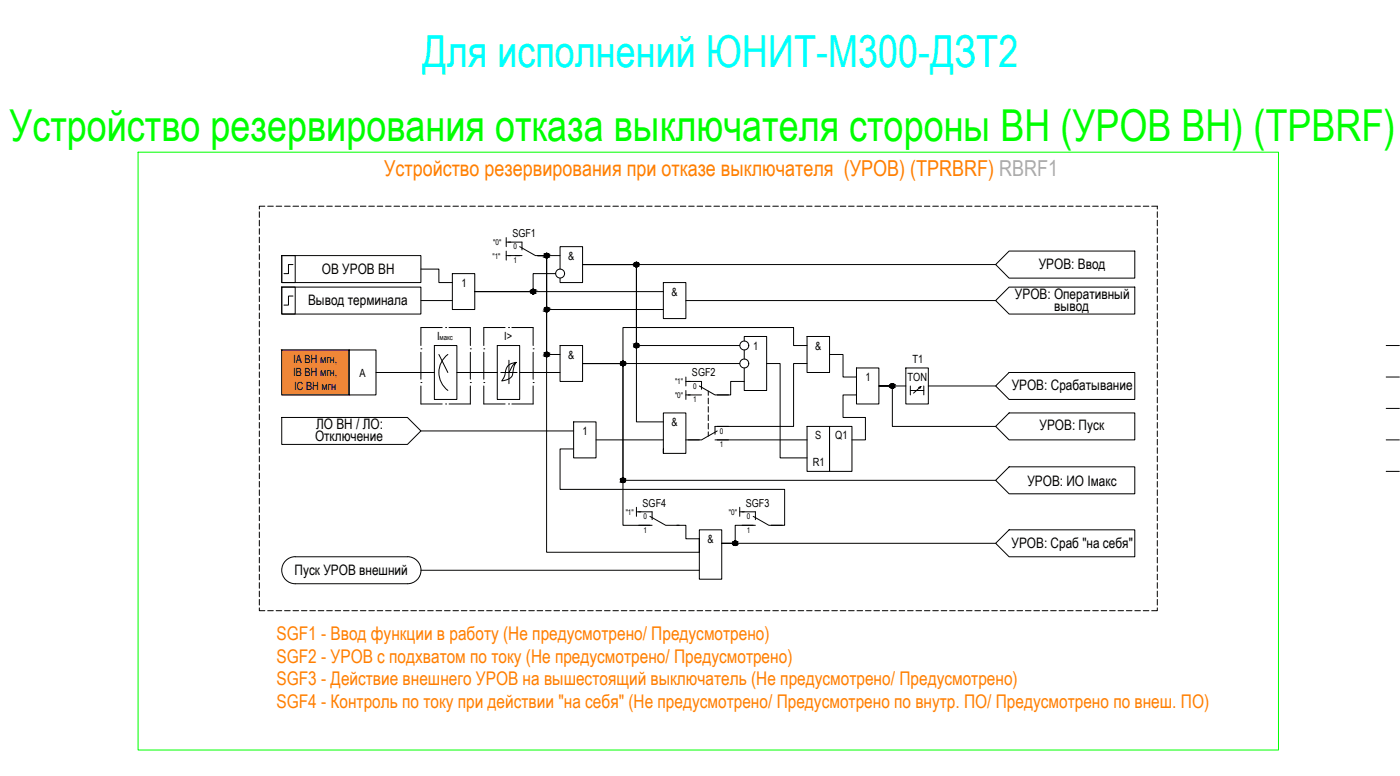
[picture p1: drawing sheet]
<svg xmlns="http://www.w3.org/2000/svg" width="590mm" height="327mm" viewBox="0 0 590 327" stroke-linecap="round" stroke-linejoin="round" font-family="sans-serif">
<!-- layer: 0 -->
<g fill="none" stroke="#000" stroke-width=".42">
<path d="M109.3 89.1v2.4M109.3 92.7v2.3M109.3 96.2v2.4M109.3 99.8v2.3M111.6 86.8h-2.3v1.2M112.8 86.8h2.3M116.3 86.8h2.4M119.9 86.8h2.4M123.4 86.8h2.4M127 86.8h2.3M130.5 86.8h2.4M134.1 86.8h2.3"/>
<path d="M137.6 86.8h2.4M141.2 86.8h2.3M144.7 86.8h2.4M148.3 86.8h2.3M151.8 86.8h2.4M155.4 86.8h2.3M158.9 86.8h2.3M162.4 86.8h2.4M166 86.8h2.4M169.5 86.8h2.4M173.1 86.8h2.4M176.6 86.8h2.4"/>
<path d="M180.2 86.8h2.3M183.7 86.8h2.4M187.3 86.8h2.4M190.8 86.8h2.4M194.4 86.8h2.3M197.9 86.8h2.4M201.5 86.8h2.3M205 86.8h2.4M208.6 86.8h2.3M212.1 86.8h2.4M213.3 100v3.8M215.6 86.8h2.4"/>
<path d="M219.2 86.8h2.4M222.8 86.8h2.3M226.3 86.8h2.3M229.8 86.8h2.4M233.4 86.8h2.4M236.9 86.8h2.4M240.5 86.8h2.3M244 86.8h2.4M247.6 86.8h2.3M251.1 86.8h2.4M254.7 86.8h2.3M258.2 86.8h2.4"/>
<path d="M261.7 86.8h2.4M265.3 86.8h2.4M268.9 86.8h2.3M272.4 86.8h2.3M275.9 86.8h2.4M279.5 86.8h2.4M283 86.8h2.4M286.6 86.8h2.4M290.2 86.8h2.3M293.7 86.8h2.3M297.2 86.8h2.4M300.8 86.8h2.4"/>
<path d="M304.3 86.8h2.4M307.8 86.8h2.4M311.4 86.8h2.4M315 86.8h2.3M318.5 86.8h2.4M322.1 86.8h2.3M325.6 86.8h2.4M329.1 86.8h2.4M332.7 86.8h2.4M336.3 86.8h2.3M339.8 86.8h2.3M343.3 86.8h2.4"/>
<path d="M346.9 86.8h2.4M350.4 86.8h2.4M354 86.8h2.4M357.5 86.8h2.4M361.1 86.8h2.3M364.6 86.8h2.4M368.2 86.8h2.3M371.7 86.8h2.4M375.2 86.8h2.4M378.8 86.8h2.4M382.4 86.8h2.3M385.9 86.8h2.4"/>
<path d="M389.5 86.8h2.3M393 86.8h2.4M396.5 86.8h2.4M400.1 86.8h2.4M403.6 86.8h2.4M407.2 86.8h2.3M410.7 86.8h2.4M414.3 86.8h2.3M417.8 86.8h2.4M421.4 86.8h2.3M424.9 86.8h2.4M428.5 86.8h2.3"/>
<path d="M432 86.8h2.4M435.6 86.8h2.3M439.1 86.8h2.4M442.6 86.8h2.4M446.2 86.8h2.4M449.8 86.8h2.3M453.3 86.8h2.3M456.8 86.8h2.4M460.4 86.8h2.3M463.9 86.8h2.4M467.5 86.8h2.4M471 86.8h2.4"/>
<path d="M474.6 86.8h2.3M478.1 86.8h2.4M481.7 86.8h2.3M485.2 86.8h2.4v1.2M487.6 89.1v2.4M487.6 92.7v2.3M487.6 96.2v2.4M487.6 99.8v2.3M109.3 103.3v2.4M109.3 106.8v2.4M109.3 110.4v2.4M109.3 114v2.3"/>
<path d="M109.3 117.5v2.4M118.7 107.6h5.7v11.3h-5.7zM118.7 107.6h58.6v11.3h-58.6zM123.4 111.3h-1.9v3.8h-1.9M177.3 113.2h7.6v5.7h5.7M190.6 115.1h9.4v15.2h-9.4zM213.3 105.7v3.8M213.3 101.9h1.9M213.3 107.6h1.9M217.1 107.6h1.8M226.5 107.6h3.8v124.8h64.3v-9.4h9.5v20.8h-9.5v-17.1h-5.6v-5.6h-3.8M226.5 107.6h3.8v41.6h5.7"/>
<path d="M226.5 107.6h3.8v22.7h49.2M226.5 107.6h9.5M234.1 115.1h-9.5v7.6h-24.6h79.5M236 113.2v-9.4h9.4v15.1h-9.4v-1.9M245.4 111.3h174.1M279.5 118.9h9.5v15.2h-9.5zM419.5 111.3l5.7-5.6h52.9v11.3h-52.9zM487.6 103.3v2.4M487.6 106.8v2.4M487.6 110.4v2.4M487.6 114v2.3M487.6 117.5v2.4"/>
<path d="M109.3 121v2.4M109.3 124.6v2.4M109.3 128.1v2.4M109.3 131.7v2.4M109.3 135.3v2.3M109.3 138.8v2.3M118.7 120.8h58.6v11.4h-58.6zM118.7 120.8h5.7v11.4h-5.7zM123.4 124.6h-1.9v3.8h-1.9M177.3 126.5h13.3M289 126.5h130.5M425.2 120.8h52.9v11.4h-52.9l-5.7-5.7z"/>
<path d="M487.6 121v2.4M487.6 124.6v2.4M487.6 128.1v2.4M487.6 131.7v2.4M487.6 135.3v2.3M487.6 138.8v2.3M109.3 142.3v2.4M109.3 145.9v2.3M109.3 149.4v2.4M109.3 153v2.3M109.3 156.5v2.4M118.7 147.3h28.4v18.9h-28.4z"/>
<path d="M147.1 147.3h11.3v18.9h-11.3zM158.4 156.8h24.6M183 145.4h9.5v22.7h-9.5zM184.9 149.2l3.8 7.6M188.7 149.2a9.5 9.5 0 0 0 0 15.1M192.5 156.8h17M209.5 145.4h9.4v22.7h-9.4zM214.4 151.6v9.9M214.4 156.8h3.4M217.5 152.5a12.3 12.3 0 0 0-1.7 5.6 5.3 5.3 0 0 1-4.4 2.2 9.7 9.7 0 0 0 1.9-5.1 4.5 4.5 0 0 1 4.2-2.7l-1.5 1.3-1.6 3h-3.4M218.9 156.8h17.1M236 145.4h9.4v15.1h-9.4z"/>
<path d="M245.4 153h17.1v49.1h157M245.4 153h17.1v68.1h11.3M245.4 153h66.3M289 158.7v3.7M311.7 145.4h-43.6v-34.1h-22.7h22.7v66.2h11.4M313.6 143.5v-1.9h9.4v22.7h-9.4v-9.4M313.6 147.3v3.8M323 153h5.7v39.7h11.3M340 141.6h9.5v15.2h-9.5zM340 145.4h-5.7v-7.6h-71.8v15.2h-17.1M340 153h-5.7v26.4h-32.1M349.5 149.2h5.7v9.5h5.7"/>
<path d="M360.9 154.9h9.4v15.1h-9.4zM381.6 154.9h9.5v15.1h-9.5zM425.2 156.8h52.9v11.3h-52.9l-5.7-5.7zM487.6 142.3v2.4M487.6 145.9v2.3M487.6 149.4v2.4M487.6 153v2.3M487.6 156.5v2.4M584 158.7h5.7M584 145.4h5.7M109.3 160.1v2.3M109.3 163.6v2.4"/>
<path d="M109.3 167.2v2.3M109.3 170.7v2.4M109.3 174.2v2.4M109.3 177.8v2.4M118.7 175.7h53l5.6 5.7-5.6 5.6h-53zM241.7 177.5h9.4v15.2h-9.4zM289 164.3v3.8M289 160.5h1.8M289 166.2h1.8M298.4 164.6v1.8M298.4 167.6v2.3M298.4 171.1v2.3"/>
<path d="M298.4 174.6v2.4M298.4 178.2v2.3M313.6 160.5h-5.8v5.7h-5.6M340 179.4h9.5v19h-9.5zM349.5 179.4h9.4v19h-9.4zM360.9 166.2h-5.7v9.5h9.4v9.4h-5.7M381.6 162.4h-11.3h5.7v17h43.5M383.5 162.4v3.8M383.5 164.3h5.7M387.1 163.1l.9-.5-3.1 2.8M388 162.6l-.5 .9M389.2 162.4v3.8"/>
<path d="M391.1 162.4h28.4M425.2 173.8h52.9v11.3h-52.9l-5.7-5.7zM487.6 160.1v2.3M487.6 163.6v2.4M487.6 167.2v2.3M487.6 170.7v2.4M487.6 174.2v2.4M487.6 177.8v2.4M584 171.9h5.7M109.3 181.4v2.3M109.3 184.9v2.3M109.3 188.4v2.4"/>
<path d="M109.3 192v2.3M109.3 195.5v2.4M109.3 199.1v2.4M177.3 181.4h64.4M241.7 188.9h-5.7v17h94.6v15.2h-5.7M251.1 185.1h28.4M279.5 188.9v1.9h9.5v-17h-9.5v17M289 185.1h5.6M298.4 181.7v1.8M302.2 185.1h37.8M425.2 196.5h52.9v11.3h-52.9l-5.7-5.7zM487.6 181.4v2.3"/>
<path d="M487.6 184.9v2.3M487.6 188.4v2.4M487.6 192v2.3M487.6 195.5v2.4M487.6 199.1v2.4M584 185.1h5.7M584 198.4h5.7M109.3 202.6v2.4M109.3 206.2v2.3M109.3 209.7v2.4M109.3 213.3v2.3M109.3 216.8v2.4"/>
<path d="M268.1 215.4h1.9M268.1 213.5v3.8M311.7 215.4h1.9M311.7 213.5v3.8M487.6 202.6v2.4M487.6 206.2v2.3M487.6 209.7v2.4M487.6 213.3v2.3M487.6 216.8v2.4M109.3 220.3v2.4M109.3 223.9v2.4M109.3 227.5v2.3"/>
<path d="M109.3 231v2.4M109.3 234.6v2.3M109.3 238.1v2.3M124.4 234.3h47.3M124.4 234.3a5.7 5.7 0 0 0-5.7 5.7 5.7 5.7 0 0 0 5.7 5.7h47.3a5.7 5.7 0 0 0 5.7-5.7 5.7 5.7 0 0 0-5.7-5.7M177.3 240h117.3M317.3 221.1h-7.5v7.5h-5.7h115.4M425.2 223h52.9v11.3h-52.9l-5.7-5.7zM487.6 220.3v2.4M487.6 223.9v2.4M487.6 227.5v2.3M487.6 231v2.4"/>
<path d="M487.6 234.6v2.3M487.6 238.1v2.3M109.3 255.8v1.2h2.3M109.3 241.6v2.4M109.3 245.2v2.4M109.3 248.7v2.4M109.3 252.3v2.3M112.8 257h2.3M116.3 257h2.4M119.9 257h2.4M123.4 257h2.4M127 257h2.3"/>
<path d="M130.5 257h2.4M134.1 257h2.3M137.6 257h2.4M141.2 257h2.3M144.7 257h2.4M148.3 257h2.3M151.8 257h2.4M155.4 257h2.3M158.9 257h2.3M162.4 257h2.4M166 257h2.4M169.5 257h2.4"/>
<path d="M173.1 257h2.4M176.6 257h2.4M180.2 257h2.3M183.7 257h2.4M187.3 257h2.4M190.8 257h2.4M194.4 257h2.3M197.9 257h2.4M201.5 257h2.3M205 257h2.4M208.6 257h2.3M212.1 257h2.4"/>
<path d="M215.6 257h2.4M219.2 257h2.4M222.8 257h2.3M226.3 257h2.3M229.8 257h2.4M233.4 257h2.4M236.9 257h2.4M240.5 257h2.3M244 257h2.4M247.6 257h2.3M251.1 257h2.4M254.7 257h2.3"/>
<path d="M258.2 257h2.4M261.7 257h2.4M265.3 257h2.4M268.9 257h2.3M272.4 257h2.3M275.9 257h2.4M279.5 257h2.4M283 257h2.4M286.6 257h2.4M290.2 257h2.3M293.7 257h2.3M297.2 257h2.4"/>
<path d="M300.8 257h2.4M304.3 257h2.4M307.8 257h2.4M311.4 257h2.4M315 257h2.3M318.5 257h2.4M322.1 257h2.3M325.6 257h2.4M329.1 257h2.4M332.7 257h2.4M336.3 257h2.3M339.8 257h2.3"/>
<path d="M343.3 257h2.4M346.9 257h2.4M350.4 257h2.4M354 257h2.4M357.5 257h2.4M361.1 257h2.3M364.6 257h2.4M368.2 257h2.3M371.7 257h2.4M375.2 257h2.4M378.8 257h2.4M382.4 257h2.3"/>
<path d="M385.9 257h2.4M389.5 257h2.3M393 257h2.4M396.5 257h2.4M400.1 257h2.4M403.6 257h2.4M407.2 257h2.3M410.7 257h2.4M414.3 257h2.3M417.8 257h2.4M421.4 257h2.3M424.9 257h2.4"/>
<path d="M428.5 257h2.3M432 257h2.4M435.6 257h2.3M439.1 257h2.4M442.6 257h2.4M446.2 257h2.4M449.8 257h2.3M453.3 257h2.3M456.8 257h2.4M460.4 257h2.3M463.9 257h2.4M467.5 257h2.4"/>
<path d="M471 257h2.4M474.6 257h2.3M478.1 257h2.4M481.7 257h2.3M487.6 255.8v1.2h-2.4M487.6 241.6v2.4M487.6 245.2v2.4M487.6 248.7v2.4M487.6 252.3v2.3"/>
<circle cx="230.3" cy="107.5" r=".95"/>
<circle cx="236" cy="115.1" r="1.88"/>
<circle cx="268.2" cy="111.3" r=".95"/>
<circle cx="224.6" cy="122.7" r=".95"/>
<circle cx="230.3" cy="130.2" r=".95"/>
<circle cx="230.3" cy="149.2" r=".95"/>
<circle cx="262.5" cy="153" r=".95"/>
<circle cx="268.2" cy="145.4" r=".95"/>
<circle cx="313.6" cy="145.4" r="1.88"/>
<circle cx="313.6" cy="153" r="1.88"/>
<circle cx="376" cy="162.4" r=".95"/>
<circle cx="262.5" cy="202.1" r=".95"/>
<circle cx="309.8" cy="228.6" r=".95"/>
</g>
<g fill="#000" stroke="#000" stroke-width=".42">
<path d="M230.1 108.5h.4zM230.2 106.6h.2zM267.9 112.3h.5zM268 110.4h.3zM224.5 123.6h.4zM224.5 121.7h.2zM230.1 131.2h.4zM230.2 129.3h.2zM230.1 150.1h.4zM230.2 148.2h.2zM262.3 153.9h.4zM262.3 152h.3z"/>
<path d="M267.9 146.3h.5zM268 144.5h.3zM375.8 163.4h.4zM375.8 161.5h.3zM262.3 203.1h.4zM262.3 201.2h.3zM309.5 229.6h.5zM309.6 227.7h.3z"/>
<path d="M230.1 108.5h.3zM230.2 108.5h.2z"/>
<path d="M230.2 106.6h.3zM230.1 106.6h.4z"/>
<path d="M230.1 106.6l.5 .1zM230 106.7h.6z"/>
<path d="M230 106.7h.7zM229.9 106.7h.8z"/>
<path d="M230 108.5h.6zM230 108.5h.5z"/>
<path d="M229.9 106.7l.9 .1zM229.8 106.8h1z"/>
<path d="M229.9 108.4h.8zM229.9 108.4l.7 .1z"/>
<path d="M229.8 106.8h1zM229.8 106.8h1z"/>
<path d="M229.8 108.4h1zM229.8 108.4h.9z"/>
<path d="M229.8 106.8h1.1zM229.7 106.8h1.2z"/>
<path d="M229.8 108.3h1zM229.8 108.3l1 .1z"/>
<path d="M229.7 106.8l1.3 .1zM229.7 106.8l1.3 .1z"/>
<path d="M229.7 108.3h1.2zM229.7 108.3h1.1z"/>
<path d="M229.6 106.9l1.5 .1zM229.6 107h1.5z"/>
<path d="M229.6 108.2h1.4zM229.6 108.2l1.3 .1z"/>
<path d="M229.6 107l1.5 .1zM229.6 107l1.5 .1z"/>
<path d="M229.6 108.2h1.5zM229.6 108.2h1.4z"/>
<path d="M229.5 107.1h1.6zM229.5 107.1h1.6z"/>
<path d="M229.5 108.1h1.6zM229.5 108.1l1.6 .1z"/>
<path d="M229.5 107.1l1.7 .1zM229.5 107.1l1.7 .1z"/>
<path d="M229.5 108h1.6zM229.5 108l1.6 .1z"/>
<path d="M229.4 107.2l1.8 .1zM229.4 107.2l1.8 .1z"/>
<path d="M229.4 107.9h1.8zM229.4 107.9l1.7 .1z"/>
<path d="M229.4 107.3l1.8 .1zM229.4 107.3l1.8 .1z"/>
<path d="M229.4 107.4l1.9 .1zM229.4 107.4l1.9 .1z"/>
<path d="M229.4 107.7l1.8 .1zM229.4 107.7l1.8 .1z"/>
<path d="M229.4 107.8h1.8zM229.4 107.8l1.8 .1z"/>
<path d="M229.4 107.5l1.9 .1zM229.4 107.5l1.9 .1z"/>
<path d="M229.4 107.6l1.9 .1zM229.4 107.6l1.9 .1z"/>
<path d="M229.4 107.7h1.9zM229.4 107.7h1.8z"/>
<path d="M267.9 112.3h.4zM268 112.3h.3z"/>
<path d="M268 110.4h.4zM267.9 110.4h.5z"/>
<path d="M267.9 110.4h.5zM267.8 110.4h.6z"/>
<path d="M267.8 110.4l.7 .1zM267.8 110.5h.7z"/>
<path d="M267.8 112.3h.6zM267.8 112.3h.6z"/>
<path d="M267.8 110.5h.8zM267.7 110.5h.9z"/>
<path d="M267.8 112.2h.7zM267.8 112.2l.6 .1z"/>
<path d="M267.7 110.5l1 .1zM267.6 110.6h1.1z"/>
<path d="M267.7 112.2h.9zM267.7 112.2h.8z"/>
<path d="M267.6 110.6l1.2 .1zM267.6 110.6l1.2 .1z"/>
<path d="M267.6 112.1h1.1zM267.6 112.1l1 .1z"/>
<path d="M267.5 110.7h1.3zM267.5 110.7h1.3z"/>
<path d="M267.5 112.1h1.3zM267.5 112.1h1.2z"/>
<path d="M267.5 110.7l1.4 .1zM267.5 110.7l1.4 .1z"/>
<path d="M267.5 112h1.3zM267.5 112l1.3 .1z"/>
<path d="M267.4 110.8h1.5zM267.3 110.8h1.6z"/>
<path d="M267.4 111.9h1.5zM267.4 111.9l1.4 .1z"/>
<path d="M267.3 110.8l1.7 .1zM267.3 110.8l1.7 .1z"/>
<path d="M267.3 111.9h1.6zM267.3 111.9h1.6z"/>
<path d="M267.3 110.9l1.7 .1zM267.3 110.9l1.7 .1z"/>
<path d="M267.3 111.8h1.7zM267.3 111.8l1.6 .1z"/>
<path d="M267.3 111l1.7 .1zM267.3 111l1.7 .1z"/>
<path d="M267.3 111.1l1.8 .1zM267.3 111.1l1.8 .1z"/>
<path d="M267.3 111.6l1.7 .1zM267.3 111.6l1.7 .1z"/>
<path d="M267.3 111.7h1.7zM267.3 111.7l1.7 .1z"/>
<path d="M267.2 111.2h1.9zM267.2 111.2h1.9z"/>
<path d="M267.2 111.2l1.9 .1zM267.2 111.2l1.9 .1z"/>
<path d="M267.2 111.3l1.9 .2zM267.2 111.3l1.9 .2z"/>
<path d="M267.2 111.5h1.9zM267.2 111.5h1.9z"/>
<path d="M267.2 111.5h1.9zM267.2 111.5l1.8 .1z"/>
<path d="M224.5 123.6l.2 .1zM224.5 123.7h.2z"/>
<path d="M224.5 121.7l.4 .1zM224.5 121.7l.4 .1z"/>
<path d="M224.5 121.8h.4zM224.3 121.8h.6z"/>
<path d="M224.3 121.8h.7zM224.2 121.8h.8z"/>
<path d="M224.3 123.6h.6zM224.3 123.6h.6z"/>
<path d="M224.2 121.8l.9 .1zM224.2 121.9h.9z"/>
<path d="M224.2 123.6h.8zM224.2 123.6h.7z"/>
<path d="M224.2 121.9h1zM224.2 121.9h1z"/>
<path d="M224.2 123.5h.9zM224.2 123.5l.8 .1z"/>
<path d="M224.1 121.9l1.2 .1zM224.1 121.9l1.2 .1z"/>
<path d="M224.1 123.5h1.1zM224.1 123.5h1z"/>
<path d="M224 122h1.3zM223.9 122h1.4z"/>
<path d="M224 123.4h1.3zM224 123.4l1.2 .1z"/>
<path d="M223.9 122l1.5 .1zM223.9 122l1.5 .1z"/>
<path d="M223.9 123.4h1.4zM223.9 123.4h1.4z"/>
<path d="M223.9 122.1l1.5 .1zM223.9 122.1l1.5 .1z"/>
<path d="M223.9 123.3h1.5zM223.9 123.3l1.4 .1z"/>
<path d="M223.9 122.2l1.6 .1zM223.8 122.3h1.7z"/>
<path d="M223.9 123.2h1.5zM223.9 123.2l1.5 .1z"/>
<path d="M223.8 122.3h1.7zM223.8 122.3h1.7z"/>
<path d="M223.8 123.1h1.7zM223.8 123.1l1.6 .1z"/>
<path d="M223.8 122.3l1.8 .1zM223.8 122.3l1.8 .1z"/>
<path d="M223.8 123.1h1.7zM223.8 123.1h1.7z"/>
<path d="M223.7 122.4l1.9 .1zM223.7 122.4l1.9 .1z"/>
<path d="M223.7 122.5l1.9 .1zM223.7 122.5l1.9 .1z"/>
<path d="M223.7 122.6l1.9 .1zM223.7 122.6l1.9 .1z"/>
<path d="M223.7 122.8l1.9 .1zM223.7 122.8l1.9 .1z"/>
<path d="M223.7 122.9l1.9 .1zM223.7 122.9l1.9 .1z"/>
<path d="M223.7 123h1.9zM223.7 123l1.8 .1z"/>
<path d="M223.7 122.7h1.9zM223.7 122.7l1.9 .1z"/>
<path d="M230.1 131.2h.3zM230.2 131.2h.2z"/>
<path d="M230.2 129.3l.3 .1zM230.2 129.3l.3 .1z"/>
<path d="M230.1 129.4h.5zM230 129.4h.6z"/>
<path d="M230 129.4h.7zM229.9 129.4h.8z"/>
<path d="M230 131.1h.6zM230 131.1l.5 .1z"/>
<path d="M229.9 129.4l.9 .1zM229.8 129.5h1z"/>
<path d="M229.9 131.1h.8zM229.9 131.1h.7z"/>
<path d="M229.8 129.5h1zM229.8 129.5h1z"/>
<path d="M229.8 131.1h1zM229.8 131.1h.9z"/>
<path d="M229.8 129.5h1.1zM229.7 129.5h1.2z"/>
<path d="M229.8 131.1h1zM229.8 131.1h1z"/>
<path d="M229.7 129.5l1.3 .1zM229.7 129.5l1.3 .1z"/>
<path d="M229.7 131h1.2zM229.7 131l1.1 .1z"/>
<path d="M229.6 129.6l1.5 .1zM229.6 129.6l1.5 .1z"/>
<path d="M229.6 130.9h1.4zM229.6 130.9l1.3 .1z"/>
<path d="M229.6 129.7h1.5zM229.6 129.7h1.5z"/>
<path d="M229.6 130.8h1.5zM229.6 130.8l1.4 .1z"/>
<path d="M229.5 129.7l1.6 .1zM229.5 129.7l1.6 .1z"/>
<path d="M229.5 130.8h1.6zM229.5 130.8h1.6z"/>
<path d="M229.5 129.8l1.7 .1zM229.5 129.8l1.7 .1z"/>
<path d="M229.5 130.7h1.6zM229.5 130.7l1.6 .1z"/>
<path d="M229.4 129.9l1.8 .1zM229.4 129.9l1.8 .1z"/>
<path d="M229.4 130.6h1.8zM229.4 130.6l1.7 .1z"/>
<path d="M229.4 130l1.8 .1zM229.4 130l1.8 .1z"/>
<path d="M229.4 130.1l1.9 .1zM229.4 130.1l1.9 .1z"/>
<path d="M229.4 130.5l1.8 .1zM229.4 130.5l1.8 .1z"/>
<path d="M229.4 130.6h1.8zM229.4 130.6h1.8z"/>
<path d="M229.4 130.2l1.9 .1zM229.4 130.2l1.9 .1z"/>
<path d="M229.4 130.3h1.9zM229.4 130.3h1.9z"/>
<path d="M229.4 130.3h1.9zM229.4 130.3l1.8 .2z"/>
<path d="M230.1 150.1h.3zM230.2 150.1h.2z"/>
<path d="M230.2 148.2h.3zM230.1 148.2h.4z"/>
<path d="M230.1 148.2l.5 .1zM230 148.3h.6z"/>
<path d="M230 148.3h.7zM229.9 148.3h.8z"/>
<path d="M230 150.1h.6zM230 150.1h.5z"/>
<path d="M229.9 148.3l.9 .1zM229.8 148.4h1z"/>
<path d="M229.9 150h.8zM229.9 150l.7 .1z"/>
<path d="M229.8 148.4h1zM229.8 148.4h1z"/>
<path d="M229.8 150h1zM229.8 150h.9z"/>
<path d="M229.8 148.4l1.1 .1zM229.7 148.5h1.2z"/>
<path d="M229.8 149.9h1zM229.8 149.9l1 .1z"/>
<path d="M229.7 148.5h1.3zM229.7 148.5h1.3z"/>
<path d="M229.7 149.9h1.2zM229.7 149.9h1.1z"/>
<path d="M229.6 148.5l1.5 .1zM229.6 148.6h1.5z"/>
<path d="M229.6 149.9h1.4zM229.6 149.9h1.3z"/>
<path d="M229.6 148.6l1.5 .1zM229.6 148.6l1.5 .1z"/>
<path d="M229.6 149.8h1.5zM229.6 149.8l1.4 .1z"/>
<path d="M229.5 148.7l1.6 .1zM229.5 148.7l1.6 .1z"/>
<path d="M229.5 149.7h1.6zM229.5 149.7l1.6 .1z"/>
<path d="M229.5 148.8h1.7zM229.5 148.8h1.7z"/>
<path d="M229.5 149.6h1.6zM229.5 149.6l1.6 .1z"/>
<path d="M229.4 148.8l1.8 .1zM229.4 148.8l1.8 .1z"/>
<path d="M229.4 149.5h1.8zM229.4 149.5l1.7 .1z"/>
<path d="M229.4 148.9l1.8 .1zM229.4 148.9l1.8 .1z"/>
<path d="M229.4 149l1.9 .1zM229.4 149l1.9 .1z"/>
<path d="M229.4 149.3l1.8 .1zM229.4 149.3l1.8 .1z"/>
<path d="M229.4 149.4h1.8zM229.4 149.4l1.8 .1z"/>
<path d="M229.4 149.1l1.9 .1zM229.4 149.1l1.9 .1z"/>
<path d="M229.4 149.2l1.9 .1zM229.4 149.2l1.9 .1z"/>
<path d="M229.4 149.3h1.9zM229.4 149.3h1.8z"/>
<path d="M262.3 153.9h.3zM262.3 153.9h.3z"/>
<path d="M262.3 152l.4 .1zM262.3 152.1h.4z"/>
<path d="M262.3 152.1h.5zM262.2 152.1h.6z"/>
<path d="M262.2 152.1h.6zM262.1 152.1h.7z"/>
<path d="M262.2 153.9h.6zM262.2 153.9h.5z"/>
<path d="M262.1 152.1h.8zM262 152.1h.9z"/>
<path d="M262.1 153.8h.7zM262.1 153.8l.7 .1z"/>
<path d="M262 152.1l1 .1zM261.9 152.2h1.1z"/>
<path d="M262 153.8h.9zM262 153.8h.8z"/>
<path d="M261.9 152.2l1.2 .1zM261.8 152.3h1.3z"/>
<path d="M261.9 153.8h1.1zM261.9 153.8h1z"/>
<path d="M261.8 152.3h1.3zM261.8 152.3h1.3z"/>
<path d="M261.8 153.7h1.3zM261.8 153.7l1.2 .1z"/>
<path d="M261.8 152.3l1.4 .1zM261.8 152.3l1.4 .1z"/>
<path d="M261.8 153.6h1.3zM261.8 153.6l1.3 .1z"/>
<path d="M261.7 152.4h1.6zM261.7 152.4h1.6z"/>
<path d="M261.7 153.5h1.5zM261.7 153.5l1.4 .1z"/>
<path d="M261.7 152.4l1.6 .1zM261.7 152.4l1.6 .1z"/>
<path d="M261.7 153.5h1.6zM261.7 153.5h1.5z"/>
<path d="M261.6 152.5l1.8 .1zM261.6 152.5l1.8 .1z"/>
<path d="M261.6 153.4h1.7zM261.6 153.4l1.7 .1z"/>
<path d="M261.6 152.6l1.8 .1zM261.6 152.6l1.8 .1z"/>
<path d="M261.6 152.7l1.8 .1zM261.6 152.7l1.8 .1z"/>
<path d="M261.6 153.2l1.8 .1zM261.6 153.2l1.8 .1z"/>
<path d="M261.6 153.3h1.8zM261.6 153.3l1.7 .1z"/>
<path d="M261.5 152.8l1.9 .1zM261.5 152.8l1.9 .1z"/>
<path d="M261.5 152.9l1.9 .1zM261.5 152.9l1.9 .1z"/>
<path d="M261.5 153l1.9 .1zM261.5 153l1.9 .1z"/>
<path d="M261.5 153.1l1.9 .1zM261.5 153.1l1.9 .1z"/>
<path d="M261.5 153.2h1.9zM261.5 153.2h1.9z"/>
<path d="M267.9 146.3h.4zM268 146.3h.3z"/>
<path d="M268 144.5h.4zM267.9 144.5h.5z"/>
<path d="M267.9 144.5h.5zM267.8 144.5h.6z"/>
<path d="M267.8 144.5h.7zM267.8 144.5h.7z"/>
<path d="M267.8 146.3h.6zM267.8 146.3h.6z"/>
<path d="M267.8 144.5l.8 .1zM267.7 144.6h.9z"/>
<path d="M267.8 146.3h.7zM267.8 146.3h.6z"/>
<path d="M267.7 144.6h1zM267.6 144.6h1.1z"/>
<path d="M267.7 146.2h.9zM267.7 146.2l.8 .1z"/>
<path d="M267.6 144.6l1.2 .1zM267.5 144.7h1.3z"/>
<path d="M267.6 146.2h1.1zM267.6 146.2h1z"/>
<path d="M267.5 144.7h1.3zM267.5 144.7h1.3z"/>
<path d="M267.5 146.1h1.3zM267.5 146.1l1.2 .1z"/>
<path d="M267.5 144.7l1.4 .1zM267.5 144.7l1.4 .1z"/>
<path d="M267.5 146h1.3zM267.5 146l1.3 .1z"/>
<path d="M267.4 144.8l1.5 .1zM267.3 144.9h1.6z"/>
<path d="M267.4 146h1.5zM267.4 146h1.4z"/>
<path d="M267.3 144.9l1.7 .1zM267.3 144.9l1.7 .1z"/>
<path d="M267.3 145.9h1.6zM267.3 145.9l1.6 .1z"/>
<path d="M267.3 145h1.7zM267.3 145h1.7z"/>
<path d="M267.3 145.8h1.7zM267.3 145.8l1.6 .1z"/>
<path d="M267.3 145l1.7 .1zM267.3 145l1.7 .1z"/>
<path d="M267.3 145.1l1.8 .1zM267.3 145.1l1.8 .1z"/>
<path d="M267.3 145.7l1.7 .1zM267.3 145.7l1.7 .1z"/>
<path d="M267.3 145.8h1.7zM267.3 145.8h1.7z"/>
<path d="M267.2 145.2l1.9 .1zM267.2 145.2l1.9 .1z"/>
<path d="M267.2 145.3l1.9 .1zM267.2 145.3l1.9 .1z"/>
<path d="M267.2 145.4l1.9 .1zM267.2 145.4l1.9 .1z"/>
<path d="M267.2 145.5l1.9 .1zM267.2 145.5l1.9 .1z"/>
<path d="M267.2 145.6h1.9zM267.2 145.6l1.8 .1z"/>
<path d="M375.8 163.4h.3zM375.8 163.4h.3z"/>
<path d="M375.8 161.5h.4zM375.8 161.5h.4z"/>
<path d="M375.8 161.5h.5zM375.7 161.5h.6z"/>
<path d="M375.7 161.5l.6 .1zM375.6 161.6h.7z"/>
<path d="M375.7 163.3h.6zM375.7 163.3l.5 .1z"/>
<path d="M375.6 161.6h.8zM375.5 161.6h.9z"/>
<path d="M375.6 163.3h.7zM375.6 163.3h.7z"/>
<path d="M375.5 161.6l1 .1zM375.4 161.7h1.1z"/>
<path d="M375.5 163.2h.9zM375.5 163.2l.8 .1z"/>
<path d="M375.4 161.7h1.2zM375.3 161.7h1.3z"/>
<path d="M375.4 163.2h1.1zM375.4 163.2h1z"/>
<path d="M375.3 161.7l1.3 .1zM375.3 161.7l1.3 .1z"/>
<path d="M375.3 163.1h1.3zM375.3 163.1l1.2 .1z"/>
<path d="M375.3 161.8h1.4zM375.3 161.8h1.4z"/>
<path d="M375.3 163.1h1.3zM375.3 163.1h1.3z"/>
<path d="M375.2 161.8l1.6 .1zM375.2 161.8l1.6 .1z"/>
<path d="M375.2 163h1.5zM375.2 163l1.4 .1z"/>
<path d="M375.2 161.9l1.6 .1zM375.2 161.9l1.6 .1z"/>
<path d="M375.2 162.9h1.6zM375.2 162.9l1.5 .1z"/>
<path d="M375.1 162l1.8 .1zM375.1 162l1.8 .1z"/>
<path d="M375.1 162.9h1.7zM375.1 162.9h1.7z"/>
<path d="M375.1 162.1l1.8 .1zM375.1 162.1l1.8 .1z"/>
<path d="M375.1 162.2l1.8 .1zM375.1 162.2l1.8 .1z"/>
<path d="M375.1 162.7l1.8 .1zM375.1 162.7l1.8 .1z"/>
<path d="M375.1 162.8h1.8zM375.1 162.8l1.7 .1z"/>
<path d="M375 162.3h1.9zM375 162.3h1.9z"/>
<path d="M375 162.3l1.9 .1zM375 162.3l1.9 .1z"/>
<path d="M375 162.4l1.9 .1zM375 162.4l1.9 .1z"/>
<path d="M375 162.5l1.9 .1zM375 162.5l1.9 .1z"/>
<path d="M375 162.6h1.9zM375 162.6l1.9 .1z"/>
<path d="M262.3 203.1h.3zM262.3 203.1h.3z"/>
<path d="M262.3 201.2h.4zM262.3 201.2h.4z"/>
<path d="M262.3 201.2h.5zM262.2 201.2h.6z"/>
<path d="M262.2 201.2l.6 .1zM262.1 201.3h.7z"/>
<path d="M262.2 203h.6zM262.2 203l.5 .1z"/>
<path d="M262.1 201.3h.8zM262 201.3h.9z"/>
<path d="M262.1 203h.7zM262.1 203h.7z"/>
<path d="M262 201.3l1 .1zM261.9 201.4h1.1z"/>
<path d="M262 203h.9zM262 203h.8z"/>
<path d="M261.9 201.4h1.2zM261.8 201.4h1.3z"/>
<path d="M261.9 202.9h1.1zM261.9 202.9l1 .1z"/>
<path d="M261.8 201.4l1.3 .1zM261.8 201.4l1.3 .1z"/>
<path d="M261.8 202.9h1.3zM261.8 202.9h1.2z"/>
<path d="M261.8 201.5h1.4zM261.7 201.5h1.5z"/>
<path d="M261.8 202.8h1.3zM261.8 202.8l1.3 .1z"/>
<path d="M261.7 201.5l1.6 .1zM261.7 201.5l1.6 .1z"/>
<path d="M261.7 202.7h1.5zM261.7 202.7l1.4 .1z"/>
<path d="M261.7 201.6l1.6 .1zM261.7 201.6l1.6 .1z"/>
<path d="M261.7 202.6h1.6zM261.7 202.6l1.5 .1z"/>
<path d="M261.6 201.7l1.8 .1zM261.6 201.7l1.8 .1z"/>
<path d="M261.6 202.6h1.7zM261.6 202.6h1.7z"/>
<path d="M261.6 201.8l1.8 .1zM261.6 201.8l1.8 .1z"/>
<path d="M261.6 201.9l1.8 .1zM261.6 201.9l1.8 .1z"/>
<path d="M261.6 202.4l1.8 .1zM261.6 202.4l1.8 .1z"/>
<path d="M261.6 202.5h1.8zM261.6 202.5l1.7 .1z"/>
<path d="M261.5 202l1.9 .1zM261.5 202l1.9 .1z"/>
<path d="M261.5 202.1h1.9zM261.5 202.1h1.9z"/>
<path d="M261.5 202.1l1.9 .1zM261.5 202.1l1.9 .1z"/>
<path d="M261.5 202.2l1.9 .1zM261.5 202.2l1.9 .1z"/>
<path d="M261.5 202.3h1.9zM261.5 202.3l1.9 .1z"/>
<path d="M309.5 229.6h.4zM309.6 229.6h.3z"/>
<path d="M309.6 227.7h.4zM309.5 227.7h.5z"/>
<path d="M309.5 227.7h.6zM309.5 227.7h.6z"/>
<path d="M309.5 227.7l.6 .1zM309.4 227.8h.7z"/>
<path d="M309.5 229.5h.6zM309.5 229.5l.5 .1z"/>
<path d="M309.4 227.8h.8zM309.3 227.8h.9z"/>
<path d="M309.4 229.5h.7zM309.4 229.5h.7z"/>
<path d="M309.3 227.8l1 .1zM309.2 227.9h1.1z"/>
<path d="M309.3 229.4h.9zM309.3 229.4l.8 .1z"/>
<path d="M309.2 227.9h1.2zM309.2 227.9h1.2z"/>
<path d="M309.2 229.4h1.1zM309.2 229.4h1z"/>
<path d="M309.2 227.9l1.2 .1zM309.1 228h1.3z"/>
<path d="M309.2 229.4h1.2zM309.2 229.4h1.1z"/>
<path d="M309.1 228h1.4zM309.1 228h1.4z"/>
<path d="M309.1 229.3h1.3zM309.1 229.3l1.3 .1z"/>
<path d="M309 228l1.6 .1zM309 228l1.6 .1z"/>
<path d="M309 229.2h1.5zM309 229.2l1.4 .1z"/>
<path d="M308.9 228.1l1.7 .1zM308.9 228.1l1.7 .1z"/>
<path d="M308.9 229.1h1.7zM308.9 229.1l1.6 .1z"/>
<path d="M308.9 228.2l1.7 .1zM308.9 228.2l1.7 .1z"/>
<path d="M308.9 229.1h1.7zM308.9 229.1h1.7z"/>
<path d="M308.9 228.3l1.7 .1zM308.9 228.3l1.7 .1z"/>
<path d="M308.9 228.4l1.8 .1zM308.9 228.4l1.8 .1z"/>
<path d="M308.9 228.9l1.7 .1zM308.9 228.9l1.7 .1z"/>
<path d="M308.9 229h1.7zM308.9 229l1.7 .1z"/>
<path d="M308.8 228.5l1.9 .1zM308.8 228.5l1.9 .1z"/>
<path d="M308.8 228.6h1.9zM308.8 228.6h1.9z"/>
<path d="M308.8 228.7l1.9 .1zM308.8 228.7l1.9 .1z"/>
<path d="M308.8 228.8h1.9zM308.8 228.8l1.8 .1z"/>
<path d="M308.8 228.6h1.9zM308.8 228.6l1.9 .1z"/>
</g>
<g fill="none" stroke="#000" stroke-width=".42">
<path d="M214.3 101.9h5.6v3.3M214.3 107.6h5.6M218.9 103.8l6.7 3.8h5.7M186.3 137.8h-9v7.6M187.7 137.8h.1M189.2 137.8h9v7.6M212.8 137.8h-9v7.6M214.3 137.8h.1M215.6 137.8h9v7.6M177.3 146.8h.1M177.3 148.2v11.4M198.2 146.8h.1"/>
<path d="M198.2 148.2v11.4M203.8 146.8h.1M203.8 148.2v11.4M224.6 146.8h.1M224.6 148.2v11.4M177.3 161h.1M177.3 162.4v7.6h9M187.7 170h.1M198.2 161h.1M198.2 162.4v7.6h-9M203.8 161h.1M203.8 162.4v7.6h9"/>
<path d="M214.3 170h.1M224.6 161h.1M224.6 162.4v7.6h-9M289.9 160.5h5.7v3.3M289.9 166.2h5.7M294.6 162.4l6.6 3.8h5.7M306.9 179.4h-5.7v3.3M301.2 185.1h5.7M302.2 181.4l-6.6 3.7h-5.7M269.1 215.4h5.6v3.3M273.8 217.3l6.7 3.8h5.6M312.6 215.4h5.7v3.3"/>
<path d="M317.3 217.3l6.6 3.8h5.7M269.1 221.1h5.6M312.6 221.1h5.7"/>
</g>
<!-- layer: 0 -->
<path d="M118.7 147.3l28.4 18.9v-18.9zM118.7 147.3l28.4 18.9h-28.4z" fill="#ef8637" stroke="#ef8637" stroke-width=".42"/>
<path d="M58.2 64h480.5v251.6h-480.5z" fill="none" stroke="#0f0" stroke-width=".42"/>
<text font-size="18.5" fill="#0ff" x="178" y="28.1">Для исполнений ЮНИТ-М300-ДЗТ2</text>
<text font-size="18.5" fill="#0f0" x="4" y="59.4">Устройство резервирования отказа выключателя стороны ВН (УРОВ ВН) (TPBRF)</text>
<text font-size="9.2" fill="#ff7f00" x="161.8" y="74">Устройство резервирования при отказе выключателя (УРОВ) (TPRBRF) RBRF1</text>
<g font-size="7.9" fill="#ff7f00">
<text x="116.5" y="269.3">SGF1 - Ввод функции в работу (Не предусмотрено/ Предусмотрено)</text>
<text x="116.5" y="278.9">SGF2 - УРОВ с подхватом по току (Не предусмотрено/ Предусмотрено)</text>
<text x="116.5" y="288.4">SGF3 - Действие внешнего УРОВ на вышестоящий выключатель (Не предусмотрено/ Предусмотрено)</text>
<text x="116.5" y="298">SGF4 - Контроль по току при действии &quot;на себя&quot; (Не предусмотрено/ Предусмотрено по внутр. ПО/ Предусмотрено по внеш. ПО)</text>
</g>
<g font-size="6.1">
<text x="437.6" y="113.1">УРОВ: Ввод</text>
<text x="135.6" y="115.1">ОВ УРОВ ВН</text>
<text x="427.6" y="125.8">УРОВ: Оперативный</text>
<text x="129.8" y="128.3">Вывод терминала</text>
<text x="444.2" y="130.9">вывод</text>
<text x="426.3" y="164.3">УРОВ: Срабатывание</text>
<text x="132.7" y="185.8">Отключение</text>
<text x="133.2" y="180.6">ЛО ВН / ЛО:</text>
<text x="438" y="181">УРОВ: Пуск</text>
<text x="432.9" y="204.3">УРОВ: ИО Iмакс</text>
<text x="426.2" y="230.5">УРОВ: Сраб &quot;на себя&quot;</text>
<text x="124.1" y="241.8">Пуск УРОВ внешний</text>
</g>
<g font-size="4.8">
<text x="239.4" y="109.3">&amp;</text>
<text x="194.4" y="120.6">1</text>
<text x="282.9" y="124.4">&amp;</text>
<text x="184.2" y="143.1">I</text>
<text x="212.5" y="143.1">I&gt;</text>
<text x="317.3" y="147.1">1</text>
<text x="343.4" y="147.1">&amp;</text>
<text x="123.6" y="152.7">IA ВН мгн,</text>
<text x="239.4" y="150.9">&amp;</text>
<text x="384.4" y="152.8">T1</text>
<text x="123.6" y="158.4">IВ ВН мгн,</text>
<text x="151.4" y="158.5">А</text>
<text x="364.6" y="160.4">1</text>
<text x="382.4" y="160.4">TON</text>
<text x="124" y="164.1">IС ВН мгн</text>
<text x="282.9" y="179.2">&amp;</text>
<text x="245.4" y="183">1</text>
<text x="343.5" y="185">S</text>
<text x="351.9" y="184.8">Q1</text>
<text x="342.5" y="196.3">R1</text>
<text x="298" y="228.4">&amp;</text>
</g>
<g font-size="4.6">
<text x="215.9" y="99.8">SGF1</text>
<text x="291.6" y="158.4">SGF2</text>
<text x="270.8" y="213.3">SGF4</text>
<text x="314.3" y="213.3">SGF3</text>
</g>
<g font-size="3.3">
<text x="207.8" y="103.1">&quot;0&quot;</text>
<text x="216.3" y="105">0</text>
<text x="207.5" y="109">&quot;1&quot;</text>
<text x="216.3" y="110.7">1</text>
<text x="284.4" y="161.7">&quot;1&quot;</text>
<text x="284.4" y="167.6">&quot;0&quot;</text>
<text x="292" y="163.6">0</text>
<text x="292" y="169.3">1</text>
<text x="303.3" y="182.5">0</text>
<text x="303.3" y="188.2">1</text>
<text x="263.6" y="216.6">&quot;1&quot;</text>
<text x="271.2" y="218.5">0</text>
<text x="307.1" y="216.6">&quot;0&quot;</text>
<text x="314.7" y="218.5">0</text>
<text x="271.2" y="224.2">1</text>
<text x="314.7" y="224.2">1</text>
</g>
<text font-size="3.2" x="185.2" y="143.1">макс</text>
</svg>
